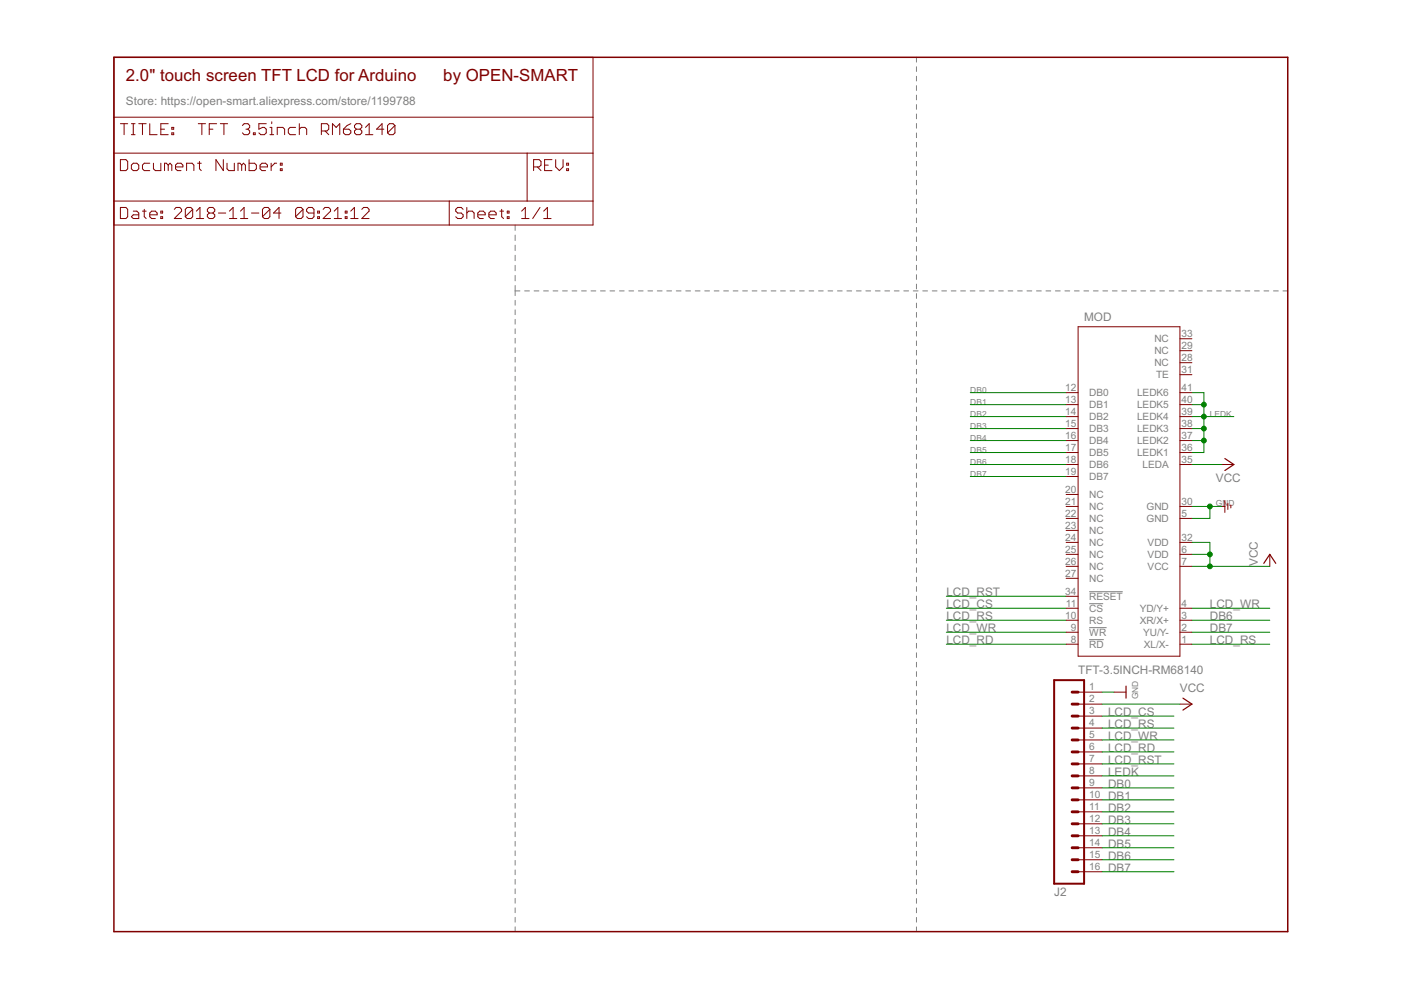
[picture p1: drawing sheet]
<svg xmlns="http://www.w3.org/2000/svg" width="297mm" height="210mm" viewBox="0 0 297 210" stroke-linecap="round" stroke-linejoin="round" font-family="sans-serif">
<g fill="none" stroke="#808080" stroke-width=".21">
<path d="M194.3 12.1v1.1M194.3 14.2v1M194.3 16.2v1M194.3 18.2v1M194.3 20.2v1M194.3 22.2v1M194.3 24.2v1M194.3 26.2v1M194.3 28.2v1M194.3 30.2v1M194.3 32.2v1M194.3 34.2v1"/>
<path d="M194.3 36.2v1M194.3 38.2v1M109.2 47.7v1.2M109.2 49.8v1.2M109.2 52v1.1M109.2 54.1v1.2M109.2 56.3v1.1M109.2 58.4v1.1M194.3 40.2v1M194.3 42.2v1M194.3 44.2v1M194.3 46.2v1"/>
<path d="M194.3 48.2v1M194.3 50.2v1M194.3 52.2v1M194.3 54.2v1M194.3 56.2v1.1M194.3 58.3v.9M109.2 60.5v2.2M109.2 63.7v1M109.2 65.7v1M109.2 67.7v1M109.2 69.7v1M109.2 71.7v1"/>
<path d="M109.2 73.7v1.1M109.2 75.8v1M109.2 77.8v1M109.2 79.8v1M109.2 61.7h1M111.2 61.7h1M113.2 61.7h1.1M115.3 61.7h1M117.3 61.7h1M119.3 61.7h1M121.3 61.7h1M123.3 61.7h1"/>
<path d="M125.3 61.7h1M127.3 61.7h1M129.3 61.7h1M131.3 61.7h1M133.3 61.7h1M135.4 61.7h1M137.4 61.7h1M139.4 61.7h1M141.4 61.7h1M143.4 61.7h1M145.4 61.7h1M147.4 61.7h1"/>
<path d="M149.4 61.7h1M151.4 61.7h1M153.4 61.7h1.1M155.4 61.7h1.1M157.5 61.7h1M159.5 61.7h1M161.5 61.7h1M163.5 61.7h1M165.5 61.7h1M167.5 61.7h1M169.5 61.7h1M171.5 61.7h1"/>
<path d="M173.5 61.7h1M175.6 61.7h1M177.6 61.7h1M179.6 61.7h1M181.6 61.7h1M183.6 61.7h1M185.6 61.7h1M187.6 61.7h1M189.6 61.7h1M191.6 61.7h1M193.6 61.7h1M194.3 60.2v1.1"/>
<path d="M194.3 62.3v1M194.3 64.3v1M194.3 66.3v1M194.3 68.3v1M194.3 70.3v1M194.3 72.3v1M194.3 74.3v1M194.3 76.3v1M194.3 78.3v1M195.6 61.7h1.1M197.7 61.7h1M199.7 61.7h1"/>
<path d="M201.7 61.7h1M203.7 61.7h1M205.7 61.7h1M207.7 61.7h1M209.7 61.7h1M211.7 61.7h1M213.7 61.7h1M215.8 61.7h.9M217.7 61.7h1.1M219.8 61.7h1M221.8 61.7h1M223.8 61.7h1"/>
<path d="M225.8 61.7h1M227.8 61.7h1M229.8 61.7h1M231.8 61.7h1M233.8 61.7h1M235.8 61.7h1.1M237.8 61.7h1.1M239.9 61.7h1M241.9 61.7h1M243.9 61.7h1M245.9 61.7h1M247.9 61.7h1"/>
<path d="M249.9 61.7h1M251.9 61.7h1M253.9 61.7h1M255.9 61.7h1M257.9 61.7h1.1M259.9 61.7h1.1M262 61.7h1M264 61.7h1M266 61.7h1M268 61.7h1M270 61.7h1M272 61.7h1"/>
<path d="M109.2 81.8v1M109.2 83.8v1M109.2 85.8v1M109.2 87.8v1.1M109.2 89.9v1M109.2 91.9v1M109.2 93.9v1M109.2 95.9v1M109.2 97.9v1M109.2 99.9v1M194.3 80.3v1M194.3 82.3v1"/>
<path d="M194.3 84.3v1M194.3 86.3v1M194.3 88.3v1M194.3 90.3v1M194.3 92.3v1M194.3 94.3v1M194.3 96.3v1M194.3 98.3v1M109.2 101.9v1M109.2 103.9v1M109.2 105.9v1.1M109.2 107.9v1.1"/>
<path d="M109.2 110v1M109.2 112v1M109.2 114v1M109.2 116v1M109.2 118v1M194.3 100.3v1M194.3 102.3v1M194.3 104.3v1M194.3 106.3v1M194.3 108.4v.9M194.3 110.3v1.1M194.3 112.4v1"/>
<path d="M194.3 114.4v1M194.3 116.4v1M194.3 118.4v1M109.2 120v1.1M109.2 122v1.1M109.2 124.1v1M109.2 126.1v1M109.2 128.1v1M109.2 130.1v1M109.2 132.1v1M109.2 134.1v1M109.2 136.1v1.1"/>
<path d="M109.2 138.2v1M194.3 120.4v1M194.3 122.4v1M194.3 124.4v1M194.3 126.4v1M194.3 128.4v1M194.3 130.4v1M194.3 132.4v1M194.3 134.4v1M194.3 136.4v1M194.3 138.4v1M230.9 133.1h3.7"/>
<path d="M230.9 128h3M230.9 135.6h3.1M230.9 125.5h7.1M109.2 140.2v1M109.2 142.2v1M109.2 144.2v1M109.2 146.2v1M109.2 148.2v1M109.2 150.2v1M109.2 152.2v1M109.2 154.2v1.1M109.2 156.3v1"/>
<path d="M109.2 158.3v1M194.3 140.4v1M194.3 142.4v1M194.3 144.4v1M194.3 146.4v1M194.3 148.4v1M194.3 150.4v1M194.3 152.4v1M194.3 154.4v1M194.3 156.4v1M194.3 158.5v.9M109.2 160.3v1"/>
<path d="M109.2 162.3v1M109.2 164.3v1M109.2 166.3v1M109.2 168.3v1.1M109.2 170.3v1.1M109.2 172.4v1M109.2 174.4v1M109.2 176.4v1M109.2 178.4v1M194.3 160.4v1.1M194.3 162.5v.9M194.3 164.5v1"/>
<path d="M194.3 166.5v1M194.3 168.5v1M194.3 170.5v1M194.3 172.5v1M194.3 174.5v1M194.3 176.5v1M194.3 178.5v1M109.2 180.4v1M109.2 182.4v1M109.2 184.4v1.1M109.2 186.5v1M109.2 188.5v1"/>
<path d="M109.2 190.5v1M109.2 192.5v1M109.2 194.5v1M109.2 196.5v1M194.3 180.5v1M194.3 182.5v1M194.3 184.5v1M194.3 186.5v1M194.3 188.5v1M194.3 190.5v1M194.3 192.5v1M194.3 194.5v1"/>
<path d="M194.3 196.5v1"/>
</g>
<path d="M24.2 12.1h248.8v185.4h-248.8z" fill="none" stroke="#800000" stroke-width=".32"/>
<g fill="none" stroke="#800000" stroke-width=".21">
<path d="M24.2 12.1h101.5v35.6h-101.5zM24.2 32.5h101.5M24.2 24.8h101.5M25.5 33.8h1.2l.4 .4v1.6l-.4 .4h-1.2zM25.5 26.2h1.6M26.3 26.2v2.4M27.9 35l.4-.4h.7l.4 .4v.8l-.4 .4h-.7l-.4-.4zM27.9 26.2h.7M27.9 28.6h.7M28.3 26.2v2.4M29.4 26.2h1.6M30.2 26.2v2.4"/>
<path d="M31.7 26.2v2.4h1.6M31.7 34.6h-1.1l-.4 .4v.8l.4 .4h1.1M32.5 34.6v1.2l.4 .4h1.2v-1.6M34.1 27.4h.8M35.7 26.2h-1.6v2.4h1.6M35.7 35l-.4-.4h-.4v1.6M35.7 35l.3-.4 .4 .4v1.2M35.7 35v1.2M36.4 28.2h.4v.4h-.4zM36.4 27h.4v.4h-.4zM37.2 35.4h1.6v-.4l-.4-.4h-.8l-.4 .4v.8l.4 .4h.8M39.6 36.2v-1.6h1.1l.4 .4v1.2"/>
<path d="M41.9 34.6h.8M42 26.2h1.6M42.3 34.2v1.6l.4 .4M42.8 26.2v2.4M44.4 27.4h.7M45.9 26.2h-1.5v2.4M46.7 26.2h1.6M47.3 33.8v2.4l-1.5-2.4v2.4M47.5 26.2v2.4M48.1 34.6v1.2l.4 .4h1.2v-1.6M51.2 35l-.3-.4h-.4v1.6M51.2 35v1.2"/>
<path d="M51.2 35l.4-.4 .4 .4v1.2M51.4 26.6l.4-.4h.8l.3 .4v.4l-.3 .4M52.2 27.4h.4M52.6 27.4l.3 .4v.4l-.3 .4h-.8l-.4-.4M52.8 33.8v2.4h1.2l.4-.4v-.8l-.4-.4h-1.2M53.7 28.2h.4v.4h-.4zM55.1 35.4h1.6v-.4l-.4-.4h-.8l-.4 .4v.8l.4 .4h.8M56.5 26.2h-1.6v1.2l.8-.4h.3l.5 .4v.8l-.5 .4h-.7l-.4-.4M57.2 28.6h.8M57.2 27h.4v1.6M57.5 34.6v1.6M57.6 25.8v.4"/>
<path d="M58.7 34.6h-.4l-.8 .8M58.8 28.6v-1.6h1.2l.3 .4v1.2M59.4 35.8h.4v.4h-.4zM59.4 34.6h.4v.4h-.4zM62.7 27h-1.2l-.4 .4v.8l.4 .4h1.2M63.5 27.4l.4-.4h.7l.4 .4v1.2M63.5 26.2v2.4M68.1 27.8h1.2l.4-.4v-.8l-.4-.4h-1.2v2.4M68.9 27.8l.8 .8M70.5 28.6v-2.4l.8 .8 .7-.8v2.4M72.8 27.4h1.2l.4 .4v.4l-.4 .4h-.8l-.4-.4zM74.4 26.2l-.8 .4-.8 .8"/>
<path d="M75.5 27.4l-.3-.4v-.4l.3-.4h.8l.4 .4v.4l-.4 .4M75.5 27.4l-.3 .4v.4l.3 .4h.8l.4-.4v-.4l-.4-.4M75.5 27.4h.8M77.5 28.6h1.6M77.5 27l.8-.8v2.4M81.4 27.4h-1.6l1.2-1.2v2.4M83.7 26.6l-.4-.4h-.7l-.4 .4v1.6M83.7 26.6v1.6l-.4 .4h-.7l-.4-.4M83.7 26.6l-1.5 1.6M111.8 32.5v10.1M113.1 35.4h1.2l.4-.4v-.8l-.4-.4h-1.2v2.4M113.9 35.4l.8 .8"/>
<path d="M115.5 35h.7M117 33.8h-1.5v2.4h1.5M117.8 33.8v1.6l.8 .8 .8-.8v-1.6M120.1 35.8h.4v.4h-.4zM120.1 34.6h.4v.4h-.4zM24.2 42.6h101.5M25.5 44h1.2l.4 .4v1.6l-.4 .3h-1.2zM28.3 44.8h.7l.4 .4v1.1h-1.1l-.4-.3 .4-.4h1.1M30.2 44.8h.8M30.6 44.4v1.6l.4 .3M31.7 45.6h1.6v-.4l-.4-.4h-.7l-.5 .4v.8l.5 .3h.7M34.1 46h.4v.3h-.4z"/>
<path d="M34.1 44.8h.4v.4h-.4zM37 44.4l.3-.4h.8l.4 .4v.4l-1.5 1.5h1.5M40.9 44.4v1.6l-.5 .3h-.7l-.4-.3M40.9 44.4l-.5-.4h-.7l-.4 .4v1.6M40.9 44.4l-1.6 1.6M41.6 46.3h1.6M41.6 44.8l.8-.8v2.3M44.4 45.2l-.4 .4v.4l.4 .3h.7l.4-.3v-.4l-.4-.4M44.4 45.2l-.4-.4v-.4l.4-.4h.7l.4 .4v.4l-.4 .4M44.4 45.2h.7M46.3 45.2h1.6M48.6 46.3h1.6"/>
<path d="M48.6 44.8l.8-.8v2.3M51 46.3h1.5M51 44.8l.8-.8v2.3M53.3 45.2h1.6M57.2 44.4v1.6l-.4 .3h-.8l-.4-.3M57.2 44.4l-.4-.4h-.8l-.4 .4v1.6M57.2 44.4l-1.6 1.6M59.6 45.2h-1.6l1.2-1.2v2.3M64.2 44.4v1.6l-.4 .3h-.7l-.4-.3M64.2 44.4l-.4-.4h-.7l-.4 .4v1.6M64.2 44.4l-1.5 1.6M66.6 45.2h-1.2l-.4-.4v-.4l.4-.4h.8l.4 .4v1.6l-.4 .3h-.8l-.4-.3"/>
<path d="M67.4 46h.3v.3h-.3zM67.4 44.8h.3v.4h-.3zM68.5 44.4l.4-.4h.8l.4 .4v.4l-1.6 1.5h1.6M70.9 46.3h1.5M70.9 44.8l.7-.8v2.3M73.2 46h.4v.3h-.4zM73.2 44.8h.4v.4h-.4zM74.4 46.3h1.5M74.4 44.8l.7-.8v2.3M76.7 44.4l.4-.4h.8l.4 .4v.4l-1.6 1.5h1.6M95.2 42.6v5.1M98.2 44.4l-.4-.4h-.8l-.4 .4v.4l.4 .4h.8l.4 .4v.4l-.4 .3h-.8l-.4-.3"/>
<path d="M99 45.2l.4-.4h.7l.4 .4v1.1M99 44v2.3M101.3 45.6h1.6v-.4l-.4-.4h-.8l-.4 .4v.8l.4 .3h.8M103.7 45.6h1.5v-.4l-.4-.4h-.8l-.3 .4v.8l.3 .3h.8M106 44.8h.8M106.4 44.4v1.6l.4 .3M107.5 46h.4v.3h-.4zM107.5 44.8h.4v.4h-.4zM110.6 46.3h1.6M110.6 44.8l.8-.8v2.3M114.5 44l-1.6 2.3M115.3 46.3h1.5"/>
<path d="M115.3 44.8l.8-.8v2.3M228.6 69.3h21.6v69.8h-21.6zM250.2 79.4h2.5M250.2 76.9h2.5M250.2 74.4h2.5M250.2 71.8h2.5M226 98.5h2.6M226 95.9h2.6M226 93.4h2.6M226 90.9h2.6M226 88.3h2.6M226 85.8h2.6"/>
<path d="M226 83.2h2.6M250.2 98.5h2.5M250.2 95.9h2.5M250.2 93.4h2.5M250.2 90.9h2.5M250.2 88.3h2.5M250.2 85.8h2.5M250.2 83.2h2.5M259.1 98.5h2.5M226 109.9h2.6M226 117.5h2.6M226 115h2.6"/>
<path d="M226 112.5h2.6M226 107.4h2.6M226 104.8h2.6M226 101h2.6M250.2 109.9h2.5M250.2 117.5h2.5M250.2 115h2.5M250.2 107.4h2.5M259.1 107.4h.6M259.7 106.1v2.5M260.3 106.7v1.3M261 107.1v.6"/>
<path d="M269.2 117.5v2.6M226 136.6h2.6M226 120.1h2.6M226 134h2.6M226 131.5h2.6M226 122.6h2.6M226 129h2.6M226 126.4h2.6M250.2 136.6h2.5M250.2 120.1h2.5M250.2 134h2.5M250.2 131.5h2.5"/>
<path d="M250.2 129h2.5M228.6 146.7h5.1M228.6 149.3h5.1M228.6 151.8h5.1M228.6 154.4h5.1M228.6 156.9h5.1M228.6 159.4h5.1M236.2 146.7h2.5M250.2 149.3h2.5M228.6 162h5.1M228.6 164.5h5.1M228.6 167h5.1"/>
<path d="M228.6 169.6h5.1M228.6 172.1h5.1M228.6 174.7h5.1M228.6 177.2h5.1M228.6 179.7h5.1M228.6 182.3h5.1M228.6 184.8h5.1"/>
</g>
<path d="M259.7 97.2l1.9 1.3-1.9 1.3M267.9 119.4l1.3-1.9 1.3 1.9M238.7 145.5v2.5M250.8 148l1.9 1.3-1.9 1.3" fill="none" stroke="#800000" stroke-width=".25"/>
<path d="M223.5 144.2h6.3v43.2h-6.3z" fill="none" stroke="#800000" stroke-width=".42"/>
<g fill="none" stroke="#800000" stroke-width=".61">
<path d="M227.3 151.8h1.3M227.3 149.3h1.3M227.3 146.7h1.3M227.3 156.9h1.3M227.3 154.4h1.3M227.3 159.4h1.3M227.3 162h1.3M227.3 164.5h1.3M227.3 167h1.3M227.3 169.6h1.3M227.3 172.1h1.3M227.3 174.7h1.3"/>
<path d="M227.3 177.2h1.3M227.3 179.7h1.3M227.3 182.3h1.3M227.3 184.8h1.3"/>
</g>
<g fill="none" stroke="#008000" stroke-width=".21">
<path d="M205.7 90.9h20.3M205.7 98.5h20.3M205.7 95.9h20.3M205.7 93.4h20.3M205.7 83.2h20.3M205.7 85.8h20.3M205.7 88.3h20.3M252.7 90.9h2.5M252.7 98.5h6.4M252.7 83.2h2.5v12.7h-2.5M252.7 93.4h2.5M252.7 85.8h2.5"/>
<path d="M252.7 88.3h8.9M205.7 101h20.3M252.7 107.4h6.4M252.7 115h3.8v5.1M252.7 117.5h3.8M256.5 107.4v2.5h-3.8M200.6 126.4h25.4M200.6 129h25.4M200.6 134h25.4M200.6 136.6h25.4M200.6 131.5h25.4M252.7 129h16.5"/>
<path d="M252.7 134h16.5M252.7 136.6h16.5M252.7 131.5h16.5M252.7 120.1h16.5M233.7 146.7h2.5M233.7 151.8h15.2M233.7 156.9h15.2M233.7 159.4h15.2M233.7 154.4h15.2M233.7 149.3h16.5M233.7 162h15.2M233.7 174.7h15.2"/>
<path d="M233.7 179.7h15.2M233.7 177.2h15.2M233.7 167h15.2M233.7 169.6h15.2M233.7 172.1h15.2M233.7 164.5h15.2M233.7 182.3h15.2M233.7 184.8h15.2"/>
</g>
<g fill="#008000" stroke="#008000" stroke-width=".21">
<circle cx="256.5" cy="107.4" r=".51"/>
<circle cx="256.5" cy="120.1" r=".51"/>
<circle cx="256.5" cy="117.5" r=".51"/>
<circle cx="255.2" cy="88.3" r=".51"/>
<circle cx="255.2" cy="90.9" r=".51"/>
<circle cx="255.2" cy="85.8" r=".51"/>
<circle cx="255.2" cy="93.4" r=".51"/>
</g>
<g font-size="4" fill="#800000">
<text x="26.7" y="17.2">2.0&quot; touch screen TFT LCD for Arduino</text>
<text x="94" y="17.2">by OPEN-SMART</text>
</g>
<g font-size="2.8" fill="#808080">
<text x="26.7" y="22.3">Store: https://open-smart.aliexpress.com/store/1199788</text>
<text x="229.9" y="68">MOD</text>
<text x="257.8" y="102.3">VCC</text>
<text x="266.7" y="120.1" transform="rotate(-90 266.7 120.1)">VCC</text>
<text x="200.6" y="126.4">LCD_RST</text>
<text x="200.6" y="129">LCD_CS</text>
<text x="200.6" y="131.5">LCD_RS</text>
<text x="256.5" y="129">LCD_WR</text>
<text x="256.5" y="131.5">DB6</text>
<text x="200.6" y="134">LCD_WR</text>
<text x="200.6" y="136.6">LCD_RD</text>
<text x="256.5" y="136.6">LCD_RS</text>
<text x="256.5" y="134">DB7</text>
<text x="228.6" y="142.9">TFT-3.5INCH-RM68140</text>
<text x="250.2" y="146.7">VCC</text>
<text x="234.9" y="151.8">LCD_CS</text>
<text x="234.9" y="154.4">LCD_RS</text>
<text x="234.9" y="162">LCD_RST</text>
<text x="234.9" y="156.9">LCD_WR</text>
<text x="234.9" y="159.4">LCD_RD</text>
<text x="234.9" y="167.1">DB0</text>
<text x="234.9" y="164.5">LEDK</text>
<text x="234.9" y="169.6">DB1</text>
<text x="234.9" y="172.1">DB2</text>
<text x="234.9" y="174.7">DB3</text>
<text x="234.9" y="179.8">DB5</text>
<text x="234.9" y="177.2">DB4</text>
<text x="234.9" y="182.3">DB6</text>
<text x="234.9" y="184.8">DB7</text>
<text x="223.5" y="189.9">J2</text>
</g>
<g font-size="2.4" fill="#808080">
<text x="250.5" y="71.5">33</text>
<text x="244.7" y="77.7">NC</text>
<text x="244.7" y="75.1">NC</text>
<text x="244.7" y="72.6">NC</text>
<text x="250.5" y="76.6">28</text>
<text x="250.5" y="74">29</text>
<text x="225.9" y="82.9">12</text>
<text x="245.1" y="80.2">TE</text>
<text x="250.5" y="82.9">41</text>
<text x="250.5" y="79.1">31</text>
<text x="225.9" y="88">14</text>
<text x="225.9" y="85.4">13</text>
<text x="230.9" y="89.1">DB2</text>
<text x="230.9" y="86.6">DB1</text>
<text x="230.9" y="84">DB0</text>
<text x="241.1" y="89.1">LEDK4</text>
<text x="241.1" y="86.6">LEDK5</text>
<text x="241.1" y="84">LEDK6</text>
<text x="250.5" y="88">39</text>
<text x="250.5" y="85.4">40</text>
<text x="225.9" y="95.6">17</text>
<text x="225.9" y="93.1">16</text>
<text x="225.9" y="90.5">15</text>
<text x="230.9" y="94.2">DB4</text>
<text x="230.9" y="91.6">DB3</text>
<text x="241.1" y="94.2">LEDK2</text>
<text x="241.1" y="91.6">LEDK3</text>
<text x="250.5" y="95.6">36</text>
<text x="250.5" y="93.1">37</text>
<text x="250.5" y="90.5">38</text>
<text x="225.9" y="100.7">19</text>
<text x="225.9" y="98.1">18</text>
<text x="230.9" y="101.8">DB7</text>
<text x="230.9" y="99.3">DB6</text>
<text x="230.9" y="96.7">DB5</text>
<text x="241.1" y="96.7">LEDK1</text>
<text x="242.3" y="99.3">LEDA</text>
<text x="250.5" y="98.1">35</text>
<text x="225.9" y="107">21</text>
<text x="225.9" y="104.5">20</text>
<text x="230.9" y="105.6">NC</text>
<text x="250.5" y="107">30</text>
<text x="225.9" y="112.1">23</text>
<text x="225.9" y="109.6">22</text>
<text x="230.9" y="113.2">NC</text>
<text x="230.9" y="110.7">NC</text>
<text x="230.9" y="108.1">NC</text>
<text x="243.1" y="110.7">GND</text>
<text x="243.1" y="108.1">GND</text>
<text x="250.5" y="109.6">5</text>
<text x="225.9" y="119.7">26</text>
<text x="225.9" y="117.2">25</text>
<text x="225.9" y="114.6">24</text>
<text x="230.9" y="118.3">NC</text>
<text x="230.9" y="115.8">NC</text>
<text x="243.3" y="118.3">VDD</text>
<text x="243.3" y="115.8">VDD</text>
<text x="250.5" y="119.7">7</text>
<text x="250.5" y="117.2">6</text>
<text x="250.5" y="114.6">32</text>
<text x="225.9" y="122.3">27</text>
<text x="230.9" y="123.4">NC</text>
<text x="230.9" y="120.8">NC</text>
<text x="243.3" y="120.8">VCC</text>
<text x="225.9" y="131.1">10</text>
<text x="225.9" y="126.1">34</text>
<text x="226" y="128.6">11</text>
<text x="230.9" y="129.7">CS</text>
<text x="230.9" y="127.2">RESET</text>
<text x="241.7" y="129.7">YD/Y+</text>
<text x="250.5" y="131.1">3</text>
<text x="250.5" y="128.6">4</text>
<text x="227" y="133.7">9</text>
<text x="227" y="136.2">8</text>
<text x="230.9" y="134.8">WR</text>
<text x="230.9" y="132.3">RS</text>
<text x="230.9" y="137.3">RD</text>
<text x="241.7" y="132.3">XR/X+</text>
<text x="242.4" y="134.8">YU/Y-</text>
<text x="242.5" y="137.3">XL/X-</text>
<text x="250.5" y="136.2">1</text>
<text x="250.5" y="133.7">2</text>
<text x="230.9" y="146.4">1</text>
<text x="230.9" y="148.9">2</text>
<text x="230.9" y="151.5">3</text>
<text x="230.9" y="154">4</text>
<text x="230.9" y="156.5">5</text>
<text x="230.9" y="159.1">6</text>
<text x="230.9" y="161.6">7</text>
<text x="230.9" y="164.2">8</text>
<text x="230.9" y="166.7">9</text>
<text x="230.9" y="169.2">10</text>
<text x="230.9" y="171.8">11</text>
<text x="230.9" y="174.3">12</text>
<text x="230.9" y="176.9">13</text>
<text x="230.9" y="179.4">14</text>
<text x="230.9" y="181.9">15</text>
<text x="230.9" y="184.5">16</text>
</g>
<g font-size="2" fill="#808080">
<text x="205.7" y="83.3">DB0</text>
<text x="205.7" y="85.8">DB1</text>
<text x="205.7" y="88.3">DB2</text>
<text x="256.5" y="88.3">LEDK</text>
<text x="205.7" y="90.9">DB3</text>
<text x="205.7" y="96">DB5</text>
<text x="205.7" y="93.4">DB4</text>
<text x="205.7" y="98.5">DB6</text>
<text x="205.7" y="101">DB7</text>
<text x="257.8" y="107.4">GND</text>
<text x="241.3" y="148.3" transform="rotate(-90 241.3 148.3)">GND</text>
</g>
</svg>
